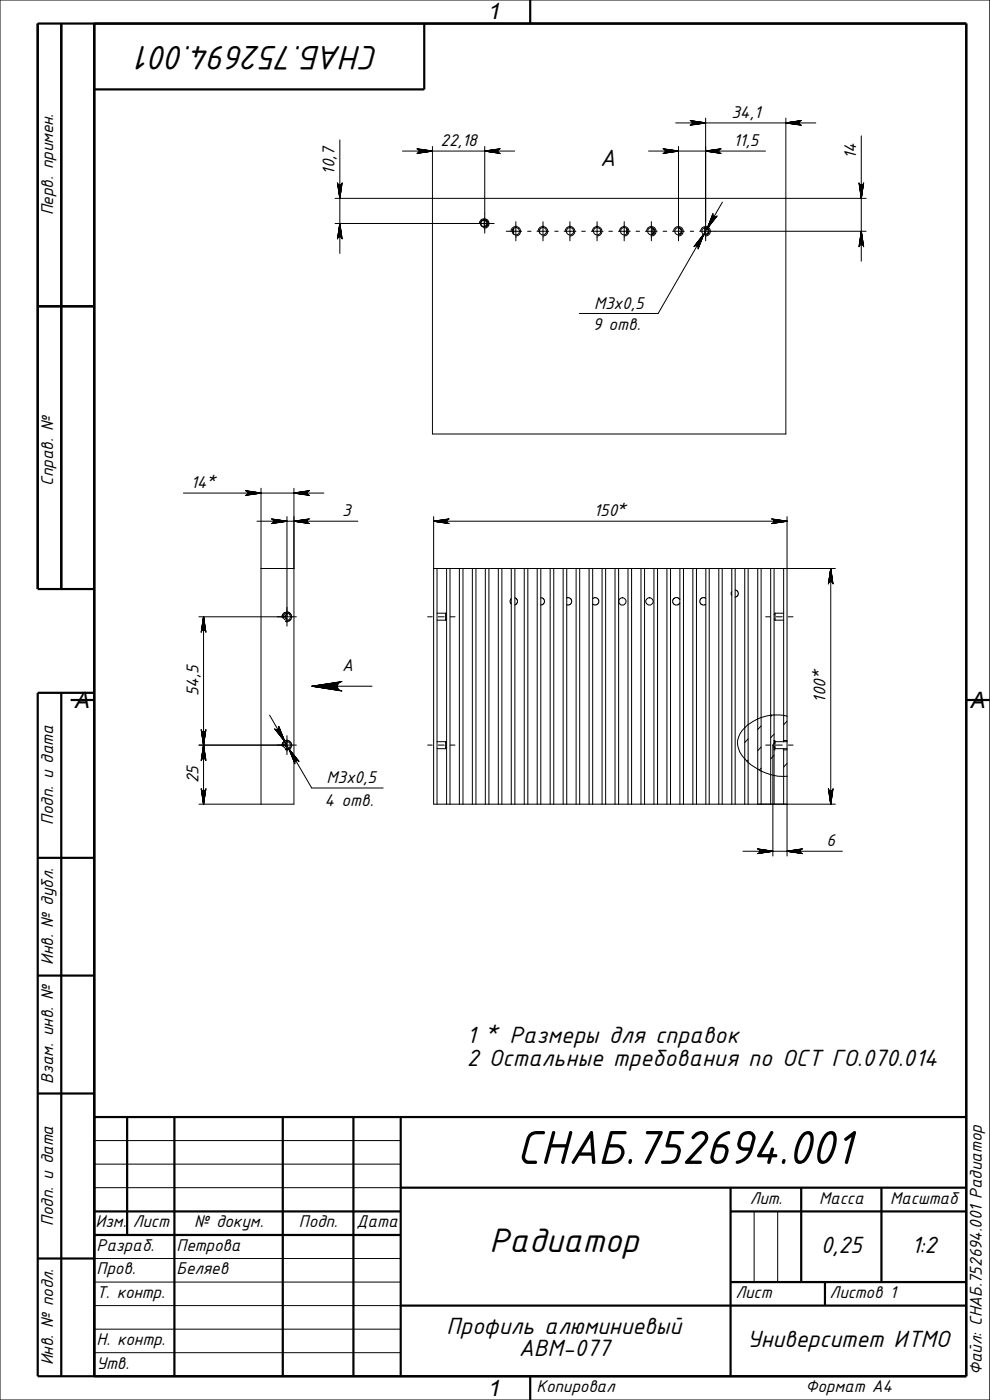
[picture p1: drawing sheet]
<svg xmlns="http://www.w3.org/2000/svg" width="210mm" height="297mm" viewBox="0 0 210 297" stroke-linecap="round" stroke-linejoin="round" font-family="sans-serif">
<g fill="none" stroke="#000" stroke-width=".21">
<path d="M0 0h210v297h-210zM72.1 29.7v24.1M85.4 32h23.8M102.8 31.1v18.3M137.6 32h24.8M143.3 26.1h29.8M143.9 31.1v20M149.7 25.1v26M166.7 25.1v67h-75v-61M182.7 28.8v26.6M71.1 42.1h112.6M71.1 47.4h33.7"/>
<path d="M101.7 47.4a1.03 1.03 0 0 1 1-1 1.03 1.03 0 0 1 1 1 1.03 1.03 0 0 1-1 1M102.6 46.6l.6 .1 .4 .5-.2 .8-.7 .2M102.7 46.7l-.5 .1-.3 .6 .2 .5 .6 .3M102.7 46.7a.77 .77 0 0 0-.7 .7 .77 .77 0 0 0 .7 .8M102.7 46.7l.5 .2 .1 .5-.2 .5-.4 .1M102.7 46.7v1.5M103.5 47v.8M107.4 49.1h3.3M108.4 49.1a1.02 1.02 0 0 1 1-1.1 1.02 1.02 0 0 1 1 1.1 1.02 1.02 0 0 1-1 1M109 48.6v1.1M109 48.4v.2M109 48.6l-.2 .3 .1 .6"/>
<path d="M109.4 47v4.1M111.9 49.1h.7M113.9 49.1h2.5M114.1 49.1a1.03 1.03 0 0 1 1-1.1 1.03 1.03 0 0 1 1.1 1 1.03 1.03 0 0 1-1 1.1M114.5 48.7v.7M115.2 47v4.1M117.7 49.1h.7M119.7 49.1h2.5M119.9 49.1a1.02 1.02 0 0 1 1-1.1 1.02 1.02 0 0 1 1 1.1 1.02 1.02 0 0 1-1 1M120.9 47v4.1M123.4 49.1h.8M125.4 49.1h2.5"/>
<path d="M125.6 49.1a1.02 1.02 0 0 1 1.1-1.1 1.02 1.02 0 0 1 1 1.1 1.02 1.02 0 0 1-1 1M126.7 47v4.1M129.2 49.1h.7M131.2 49.1h2.5M131.4 49.1a1.02 1.02 0 0 1 1-1.1 1.02 1.02 0 0 1 1 1.1 1.02 1.02 0 0 1-1 1M132.4 47v4.1M133 48.8v.6M133 48.5v.3M133 49.4v.2M134.9 49.1h.8M136.9 49.1h2.5M137.2 49.1a1.02 1.02 0 0 1 1-1.1 1.02 1.02 0 0 1 1 1.1 1.02 1.02 0 0 1-1 1"/>
<path d="M138.2 47v4.1M138.5 48.5l.3 .4v.3l-.3 .4M138.5 48.3v1.3M138.5 49.6v.2M140.7 49.1h.7M142.7 49.1h2.5M142.9 49.1a1.02 1.02 0 0 1 1-1.1 1.02 1.02 0 0 1 1.1 1.1 1.02 1.02 0 0 1-1.1 1M144 48.3v1.4M144 49.7v.1M144 48.4l.4 .2 .2 .4-.2 .4-.4 .3M146.4 49.1h.8M148.4 49.1h35.3"/>
<path d="M148.6 49.1a1.03 1.03 0 0 1 1-1.1 1.03 1.03 0 0 1 1.1 1 1.03 1.03 0 0 1-1 1.1M149.5 48.5l.4-.1 .3 .4M149.5 48.5v1.2M149.5 48.3v.2M149.5 49.7v.1M150.2 48.8v.6M150.2 48.5v.3M150.2 49.4v.2M150.2 49.4l-.2 .2-.5 .1M153.2 42.9l-13.6 23.6h-16.7M38.9 104.6h29.8M54.5 110.6h21.4"/>
<path d="M55.4 103.6v67M60.9 109.6v23.2M62.4 103.6v67h-20.2M92 109.6v61h85.2M92 110.6h75M167 109.6v47.8M42.2 130.9h20.7M43.2 130.9v39.7M55.4 120.6h7M59.9 131.1a1.01 1.01 0 0 1 .9-1.2 1.01 1.01 0 0 1 1.1 1.1 1.01 1.01 0 0 1-1.3 .8 .93 .93 0 0 0 1.1-.4M60.5 129.9a1 1 0 0 0-.6 1M60.9 130.4l-.4 .1-.1 .4 .1 .2 .4 .2"/>
<path d="M61.1 129.8a1.14 1.14 0 0 1 .7 1M90.7 130.9h1M92 120.6h85.2M92.7 120.6v50M92.7 130.1h1.8M92.7 131.6h1.8M93 130.9h1.2M94.5 130.1v1.5M94.5 130.1l.2 .3M94.7 120.6v50M94.7 131.3l-.2 .3M95.5 120.6v50"/>
<path d="M95.5 130.9h1M97.5 120.6v50M98.2 120.6v50M100.2 120.6v50M101 120.6v50M103 120.6v50M103.7 120.6v50M105.7 120.6v50M106.5 120.6v50M108.4 127l-.2 .7 .3 .4M108.5 120.6v50M109.2 126.8l.4 .2 .2 .4-.1 .6-.5 .4"/>
<path d="M109.2 120.6v50M111.2 120.6v50M112 120.6v50M114 120.6v50M114.7 120.6v50M114.7 126.8l.5 .2 .3 .6-.3 .6-.5 .2M116.7 120.6v50M117.5 120.6v50M119.5 120.6v50M120.2 126.9l.4-.1 .3 .1 .3 .3 .1 .5-.4 .6h-.7M120.2 120.6v50M122.2 120.6v50"/>
<path d="M123 120.6v50M125 120.6v50M125.7 120.6v50M125.7 127l.4-.2 .6 .1 .3 .4v.4l-.2 .4-.4 .3-.7-.3M127.7 120.6v50M128.5 120.6v50M130.5 120.6v50M131.2 120.6v50M133.2 120.6v50M134 120.6v50M136 120.6v50M136.7 120.6v50"/>
<path d="M138.7 120.6v50M139.5 120.6v50M141.5 120.6v50M142.2 120.6v50M144.2 120.6v50M144.2 127.2l-.4-.4h-.5l-.6 .5v.5l.4 .5 .6 .1 .5-.5M145 120.6v50M147 120.6v50M147.7 120.6v50M149.7 120.6v50M149.7 126.9l-.8-.1-.4 .6v.4l.2 .4 .4 .2 .6-.2M150.5 120.6v50"/>
<path d="M152.5 120.6v50M153.2 120.6v50M155.2 125.5l-.1 .2 .1 .6M155.2 120.6v50M156 120.6v50M156 125.2l.3 .1 .3 .6-.1 .5-.5 .3M158 120.6v50M158.7 120.6v50M160.7 120.6v50M161.5 120.6v50M162.4 130.9h1M163.5 120.6v50"/>
<path d="M164.2 120.6v50M164.2 131.3l.2 .3M164.4 130.1h1.8M164.4 131.6h1.8M164.4 130.1l-.2 .3M164.4 130.1v1.5M164.7 130.9h1.2M166.2 120.6v36.8M167.2 130.9h1M176.2 120.6v50M42.2 158.1h20.7M57.2 151.7l4.1 7.3"/>
<path d="M59.9 158.4a1 1 0 0 1 .9-1.3 1 1 0 0 1 1.1 1.1 1 1 0 0 1-1.3 .8h.8M60.5 157.1a1.01 1.01 0 0 0-.6 1.1M60.9 157.6l-.4 .1-.1 .4 .1 .3 .4 .1M60.9 156.1v4M61.1 157.1a1.02 1.02 0 0 1 .7 .9M61.3 159l4.8 8.2h15.2M61.7 158.6l-.3 .4M66.2 145.6h12.7M90.7 158.1h1M92.7 158.8h1.8M92.7 157.4h1.8M93 158.1h1.2"/>
<path d="M94.5 157.4v1.4M94.5 157.4l.2 .3M94.7 158.5l-.2 .3M95.5 158.1h1M158.7 156.8l-.7 .7M161.5 154l-.8 .8M161.5 158.5l-.8 .8M162.4 158.1h1M163.7 151.7l-.2 .3M164 158.1l.4 .7M164 158.1v23.5M164.2 159.1h.1"/>
<path d="M164.2 157.1h.1M164.2 155.7l-.7 .8M164.4 158.8h2.6M164.4 157.4h2.6M164.4 157.4l-.4 .7M164.4 157.4v1.4M164.7 158.1h1.2M166.2 158.8v11.8M166.2 159.1h.8M166.2 157.1h.8M167 157.4v1.4M167 151.9a9.4 9.4 0 0 0-10 3.7 4.3 4.3 0 0 0 1 5.4 11.4 11.4 0 0 0 9 3.7"/>
<path d="M167 153l-.8 .8M167 158.8v22.8M167.2 158.1h1M158.7 161.2l-.2 .3M161.5 163l-.4 .4M164.2 160.2l-.7 .8M167 162l-.8 .7M157.6 180.6h21.1M20 242h65M20 247h65M20 252h65M160 257v15"/>
<path d="M165 257v15M20 267h65M20 272h65M20 277h65M20 282h65M20 287h65"/>
<circle cx="109.4" cy="49.1" r=".78"/>
<circle cx="115.2" cy="49.1" r=".77"/>
<circle cx="120.9" cy="49.1" r=".77"/>
<circle cx="126.7" cy="49.1" r=".77"/>
<circle cx="132.4" cy="49.1" r=".78"/>
<circle cx="138.2" cy="49.1" r=".78"/>
<circle cx="143.9" cy="49.1" r=".78"/>
<circle cx="149.7" cy="49.1" r=".77"/>
<circle cx="60.9" cy="130.8" r=".76"/>
<circle cx="132" cy="127.6" r=".77"/>
<circle cx="137.8" cy="127.6" r=".77"/>
<circle cx="60.9" cy="158.1" r=".75"/>
</g>
<g fill="none" stroke="#000" stroke-width=".47">
<path d="M13 5v120M20 5v287M90 5v14h-70M112.5 0v5M8 65h12M20 125h-12v-120h197v287h-197v-145h12M13 147v145M15 148.5h5M205 148.5h5M8 182h12M8 207h12M8 232h12"/>
<path d="M20 237h185M27 237v25M37 237v55M60 237v55M75 237v55M85 237v55M20 257h65M85 252h120M155 252v40M155 257h50M170 252v20M187 252v20"/>
<path d="M8 267h12M20 262h65M85 277h120M155 272h50M175 272v5M112.5 292v5"/>
</g>
<g fill="#000" stroke="#000" stroke-width=".21">
<path d="M88.4 32.6l3.3-.6zM88.6 32.5l3.1-.5zM88.8 32.3l2.9-.3-3 .4zM88.9 32.1l2.8-.1-2.9 .3zM88.9 32h2.8l-2.8 .1zM88.8 31.8l2.9 .2h-2.8zM88.7 31.7l3 .3-2.9-.2zM88.6 31.6l3.1 .4zM88.4 31.5l3.3 .5zM102.8 32l3.3-.5zM102.8 32l3.2-.4zM102.8 32l3-.3-.1 .1z"/>
<path d="M102.8 32l2.9-.2-.1 .2zM102.8 32h2.8v.1zM102.8 32l2.8 .1 .1 .2zM102.8 32l2.9 .3 .1 .1zM102.8 32l3.2 .5zM102.8 32l3.3 .6zM140.6 32.6l3.3-.6zM140.8 32.5l3.1-.5zM141.1 32.3l2.8-.3-3 .4zM141.1 32.1l2.8-.1-2.8 .3zM141.1 32h2.8l-2.8 .1zM141.1 31.8l2.8 .2h-2.8z"/>
<path d="M140.9 31.7l3 .3-2.8-.2zM140.8 31.6l3.1 .4zM140.6 31.5l3.3 .5zM146.4 25.6l3.3 .5zM146.5 25.6l3.2 .5zM146.7 25.7l3 .4-2.9-.3zM146.8 25.8l2.9 .3-2.8-.1zM146.9 26l2.8 .1-2.8 .1zM146.9 26.2l2.8-.1-2.9 .2zM146.8 26.3l2.9-.2-3 .3zM146.5 26.5l3.2-.4zM146.4 26.6l3.3-.5z"/>
<path d="M149.7 32l3.3-.5zM149.7 32l3.1-.4zM149.7 32l3-.3-.1 .1zM149.7 32l2.9-.2-.1 .2zM149.7 32h2.8v.1zM149.7 32l2.8 .1 .1 .2zM149.7 32l2.9 .3 .1 .1zM149.7 32l3.1 .5zM149.7 32l3.3 .6zM166.7 26.1l3.3 .5zM166.7 26.1l3.1 .4zM166.7 26.1l2.9 .2 .1 .1z"/>
<path d="M166.7 26.1l2.8 .1 .1 .1zM166.7 26.1l2.8-.1v.2zM166.7 26.1l2.9-.3-.1 .2zM166.7 26.1l3-.4-.1 .1zM166.7 26.1l3.1-.5zM166.7 26.1l3.3-.5zM72.2 39.2h.1l-.2 2.9zM72.3 39.2l.1-.1-.3 3zM72.5 38.9l-.4 3.2zM72.1 47.4l.5 3.3zM72.1 47.4l.4 3.1zM72.1 47.4l.3 3-.1-.1z"/>
<path d="M72.1 47.4l.2 2.9-.1-.1zM72.1 47.4l.1 2.8h-.2zM72.1 47.4l-.1 2.8-.2 .1zM72.1 47.4l-.3 2.9-.1 .1zM72.1 47.4l-.5 3.1zM72.1 47.4l-.5 3.3zM71.6 38.8l.5 3.3zM71.6 38.9l.5 3.2zM71.7 39.1l.1 .1 .3 2.9zM71.8 39.2h.2l.1 2.9zM72 39.2h.2l-.1 2.9zM72.6 38.8l-.5 3.3z"/>
<path d="M149.3 49.7l-1.2 3zM149.3 49.7l-1.2 2.8-.1-.1zM149.3 49.7l-1.3 2.7v-.2zM149.3 49.7l-1.3 2.5h-.2zM149.3 49.7l-1.5 2.5-.2-.1zM149.3 49.7l-1.7 2.4-.2 .1zM149.3 49.7l-2 2.5zM149.3 49.7l-2.1 2.6zM149.3 49.7l-1.2 3.1zM151.6 46h.1l-1.6 2.4zM151.3 45.3l-1.2 3.1zM151.2 45.5l-1.1 2.9z"/>
<path d="M151.2 45.6l.1 .2-1.2 2.6zM151.3 45.8l.1 .1-1.3 2.5zM151.4 45.9l.2 .1-1.5 2.4zM152 45.9l.1-.1-2 2.6zM151.7 46h.2l-1.8 2.4zM151.9 46l.1-.1-1.9 2.5zM182.7 49.1l.5 3.3zM182.7 49.1l.5 3.1zM182.7 49.1l.4 3-.1-.2zM182.7 49.1l.3 2.8h-.2zM182.7 49.1l.1 2.8h-.2zM182.7 49.1l-.1 2.8h-.1z"/>
<path d="M182.7 49.1l-.2 2.8-.1 .2zM182.7 49.1l-.4 3.1zM182.7 49.1l-.5 3.3zM182.2 38.8l.5 3.3zM182.3 38.9l.4 3.2zM182.4 39.1l.1 .1 .2 2.9zM182.5 39.2h.1l.1 2.9zM182.6 39.2h.2l-.1 2.9zM182.8 39.2h.2l-.3 2.9zM183.1 39.1l-.4 3 .3-2.9zM183.2 38.9l-.5 3.2zM183.2 38.8l-.5 3.3z"/>
<path d="M52.1 105.1l3.3-.5zM52.5 104.8l2.9-.2-3 .3zM52.5 104.7l2.9-.1-2.9 .2zM52.5 104.5l2.9 .1-2.9 .1zM52.5 104.4l2.9 .2-2.9-.1zM52.4 104.2l3 .4-2.9-.2zM52.2 104.1l3.2 .5zM52.1 104.1l3.3 .5zM52.2 105l3.2-.4zM57.6 111.1l3.3-.5zM57.7 111l3.2-.4zM58 110.8l2.9-.2-3 .4z"/>
<path d="M58 110.7l2.9-.1-2.9 .2zM58 110.5l2.9 .1-2.9 .1zM58 110.4l2.9 .2-2.9-.1zM57.9 110.2l3 .4-2.9-.2zM57.7 110.2l3.2 .4zM57.6 110.1l3.3 .5zM62.4 104.6l3.3-.5zM62.4 104.6l3.1-.5zM62.4 104.6l3-.4-.2 .2zM62.4 104.6l2.8-.2v.1zM62.4 104.6l2.8-.1v.2zM62.4 104.6l2.8 .1v.1z"/>
<path d="M62.4 104.6l2.8 .2 .2 .1zM62.4 104.6l3.1 .4zM62.4 104.6l3.3 .5zM62.4 110.6l3.3-.5zM62.4 110.6l3.1-.4zM62.4 110.6l3-.4-.2 .2zM62.4 110.6l2.8-.2v.1zM62.4 110.6l2.8-.1v.2zM62.4 110.6l2.8 .1v.1zM62.4 110.6l2.8 .2 .2 .2zM62.4 110.6l3.1 .4zM62.4 110.6l3.3 .5z"/>
<path d="M92 110.6l3.3 .5zM92 110.6l3.1 .4zM92 110.6l2.9 .2 .1 .2zM92 110.6l2.8 .1 .1 .1zM92 110.6l2.8-.1v.2zM92 110.6l2.9-.2-.1 .1zM92 110.6l3-.4-.1 .2zM92 110.6l3.1-.4zM92 110.6l3.3-.5zM163.7 110.1l3.3 .5zM164.1 110.5l2.9 .1-2.9 .1zM164.1 110.7l2.9-.1-2.9 .2z"/>
<path d="M164.1 110.8l2.9-.2-3 .4zM163.8 111l3.2-.4zM163.7 111.1l3.3-.5zM163.8 110.2l3.2 .4zM164 110.2l3 .4-2.9-.2zM164.1 110.4l2.9 .2-2.9-.1zM43.2 130.9l.5 3.3zM43.2 130.9l.4 3.1zM43.2 130.9l.4 2.9-.2-.1zM43.2 130.9l.2 2.8-.1-.1zM43.2 130.9l.1 2.7h-.2zM43.2 130.9l-.1 2.7-.1 .1z"/>
<path d="M43.2 130.9l-.2 2.8-.2 .1zM43.2 130.9l-.5 3.1zM43.2 130.9l-.5 3.3zM176.2 120.6l-.5 3.3zM176.2 120.6l-.4 3.1zM176.2 120.6l-.2 2.9-.1 .1zM176.2 120.6l-.1 2.8-.1 .1zM176.2 120.6l.1 2.8h-.2zM176.2 120.6l.2 2.9-.1-.1zM176.2 120.6l.4 3-.2-.1zM176.2 120.6l.5 3.1zM176.2 120.6l.5 3.3z"/>
<path d="M43.2 158.1l-.5 3.3zM43.2 158.1l-.5 3.1zM43.2 158.1l-.2 2.9-.2 .1zM43.2 158.1l-.1 2.8-.1 .1zM43.2 158.1l.1 2.8h-.2zM43.2 158.1l.2 2.9-.1-.1zM43.2 158.1l.4 3-.2-.1zM43.2 158.1l.4 3.1zM43.2 158.1l.5 3.3zM42.7 154.8l.5 3.3zM42.7 154.9l.5 3.2zM42.8 155.1l.2 .1 .2 2.9z"/>
<path d="M43 155.2l.1 .1 .1 2.8zM43.1 155.3h.2l-.1 2.8zM43.3 155.3l.1-.1-.2 2.9zM43.4 155.2l.2-.1-.4 3zM43.6 154.9l-.4 3.2zM43.7 154.8l-.5 3.3zM59.1 154.1l1.3 3.1zM59.2 154.3l1.2 2.9zM59.2 154.4l1.2 2.8zM59 154.7l.1-.1 1.3 2.6zM58.9 154.8l.1-.1 1.4 2.5zM58.7 154.9l.2-.1 1.5 2.4z"/>
<path d="M58.5 154.8l.2 .1 1.7 2.3zM58.4 154.7l2 2.5zM58.3 154.6l2.1 2.6zM61.3 159l1.3 3.1zM61.3 159l1.2 2.9zM61.3 159l1.3 2.6-.1 .1zM61.3 159l1.4 2.5-.1 .1zM61.3 159l1.6 2.4-.2 .1zM61.3 159l1.7 2.3-.1 .1zM61.3 159l1.9 2.4-.2-.1zM61.3 159l2 2.5zM61.3 159l2.2 2.5z"/>
<path d="M66.2 145.6l6.4-1zM66.2 145.6l6-.9-.3 .2zM66.2 145.6l5.7-.7-.2 .2zM66.2 145.6l5.5-.5-.1 .3zM66.2 145.6l5.4-.2v.4zM66.2 145.6l5.4 .2 .1 .3zM66.2 145.6l5.5 .5 .2 .2zM66.2 145.6l5.7 .7 .3 .2zM66.2 145.6l6.4 1zM43.7 167.3l-.5 3.3zM43.3 167.8l.1-.1-.2 2.9zM43.1 167.8h.2l-.1 2.8z"/>
<path d="M43 167.7l.1 .1 .1 2.8zM42.8 167.6l.2 .1 .2 2.9zM42.7 167.5l.5 3.1zM42.7 167.3l.5 3.3zM43.6 167.5l-.4 3.1zM43.4 167.7l.2-.1-.4 3zM176.7 167.3l-.5 3.3zM176.4 167.7l.2-.1-.4 3zM176.3 167.8l.1-.1-.2 2.9zM176.1 167.8h.2l-.1 2.8zM176 167.7l.1 .1 .1 2.8zM175.9 167.6l.1 .1 .2 2.9z"/>
<path d="M175.8 167.5l.4 3.1zM175.7 167.3l.5 3.3zM176.7 167.5l-.5 3.1zM160.7 181.1l3.3-.5zM160.8 181.1l3.2-.5zM161.1 180.8l2.9-.2-3 .4zM161.2 180.7l2.8-.1-2.9 .2zM161.2 180.5l2.8 .1-2.8 .1zM161.1 180.3l2.9 .3-2.8-.1zM161 180.2l3 .4-2.9-.3zM160.8 180.1l3.2 .5zM160.7 180.1l3.3 .5z"/>
<path d="M167 180.6l3.3-.5zM167 180.6l3.1-.5zM167 180.6l3-.4-.2 .1zM167 180.6l2.8-.3v.2zM167 180.6l2.8-.1v.2zM167 180.6l2.8 .1v.1zM167 180.6l2.8 .2 .2 .2zM167 180.6l3.1 .5zM167 180.6l3.3 .5z"/>
</g>
<text font-size="10.8" x="109.5" y="246.9">СНАБ.752694.001</text>
<g font-size="7.7">
<text x="80.3" y="9.7" transform="rotate(-180 80.3 9.7)">СНАБ.752694.001</text>
<text x="103.8" y="265.6">Радиатор</text>
</g>
<g font-size="5.4">
<text x="127.3" y="35.3">A</text>
<text x="99" y="221.2">1 * Размеры для справок</text>
<text x="99" y="226.1">2 Остальные требования по ОСТ ГО.070.014</text>
<text x="174.1" y="265.7">0,25</text>
<text x="193.3" y="265.7">1:2</text>
<text x="94.7" y="283">Профиль алюминиевый</text>
<text x="110.1" y="287.8">АВМ-077</text>
<text x="158.5" y="285.7">Университет ИТМО</text>
</g>
<g font-size="4.8">
<text x="103.6" y="4.1">1</text>
<text x="15.9" y="150.1">A</text>
<text x="205.9" y="150.1">A</text>
<text x="103.6" y="296.1">1</text>
</g>
<g font-size="3.9">
<text x="155.1" y="25.1">34,1</text>
<text x="93.5" y="31">22,18</text>
<text x="155.6" y="31">11,5</text>
<text x="181.6" y="33.7" transform="rotate(-90 181.6 33.7)">14</text>
<text x="71" y="37.1" transform="rotate(-90 71 37.1)">10,7</text>
<text x="11.3" y="45.7" transform="rotate(-90 11.3 45.7)">Перв. примен.</text>
<text x="126" y="65.5">M3x0,5</text>
<text x="125.7" y="69.9">9 отв.</text>
<text x="11.3" y="103" transform="rotate(-90 11.3 103)">Справ. №</text>
<text x="40.5" y="103.6">14*</text>
<text x="72.6" y="109.6">3</text>
<text x="126" y="109.6">150*</text>
<text x="72.6" y="142.4">A</text>
<text x="42.1" y="147.7" transform="rotate(-90 42.1 147.7)">54,5</text>
<text x="175.1" y="149.1" transform="rotate(-90 175.1 149.1)">100*</text>
<text x="42.1" y="166.2" transform="rotate(-90 42.1 166.2)">25</text>
<text x="69.3" y="166.2">М3х0,5</text>
<text x="68.8" y="171">4 отв.</text>
<text x="11.3" y="175" transform="rotate(-90 11.3 175)">Подп. и дата</text>
<text x="175.3" y="179.6">6</text>
<text x="11.3" y="204.7" transform="rotate(-90 11.3 204.7)">Инв. № дубл.</text>
<text x="11.3" y="229.9" transform="rotate(-90 11.3 229.9)">Взам. инв. №</text>
<text x="159" y="255.4">Лит.</text>
<text x="173.8" y="255.4">Масса</text>
<text x="188.8" y="255.4">Масштаб</text>
<text x="11.3" y="260.1" transform="rotate(-90 11.3 260.1)">Подп. и дата</text>
<text x="20.2" y="260.4">Изм.</text>
<text x="28.2" y="260.4">Лист</text>
<text x="41.2" y="260.4">№ докум.</text>
<text x="63.4" y="260.4">Подп.</text>
<text x="75.6" y="260.4">Дата</text>
<text x="20.5" y="265.3">Разраб.</text>
<text x="37.5" y="265.3">Петрова</text>
<text x="20.5" y="270.3">Пров.</text>
<text x="20.5" y="275.3">Т. контр.</text>
<text x="37.5" y="270.3">Беляев</text>
<text x="156" y="275.3">Лист</text>
<text x="176" y="275.3">Листов 1</text>
<text x="20.5" y="285.4">Н. контр.</text>
<text x="11.3" y="289.7" transform="rotate(-90 11.3 289.7)">Инв. № подл.</text>
<text x="20.5" y="290.4">Утв.</text>
<text x="208.3" y="291.7" transform="rotate(-90 208.3 291.7)">Файл: СНАБ.752694.001 Радиатор</text>
<text x="113.8" y="295.4">Копировал</text>
<text x="170.9" y="295.4">Формат А4</text>
</g>
</svg>
